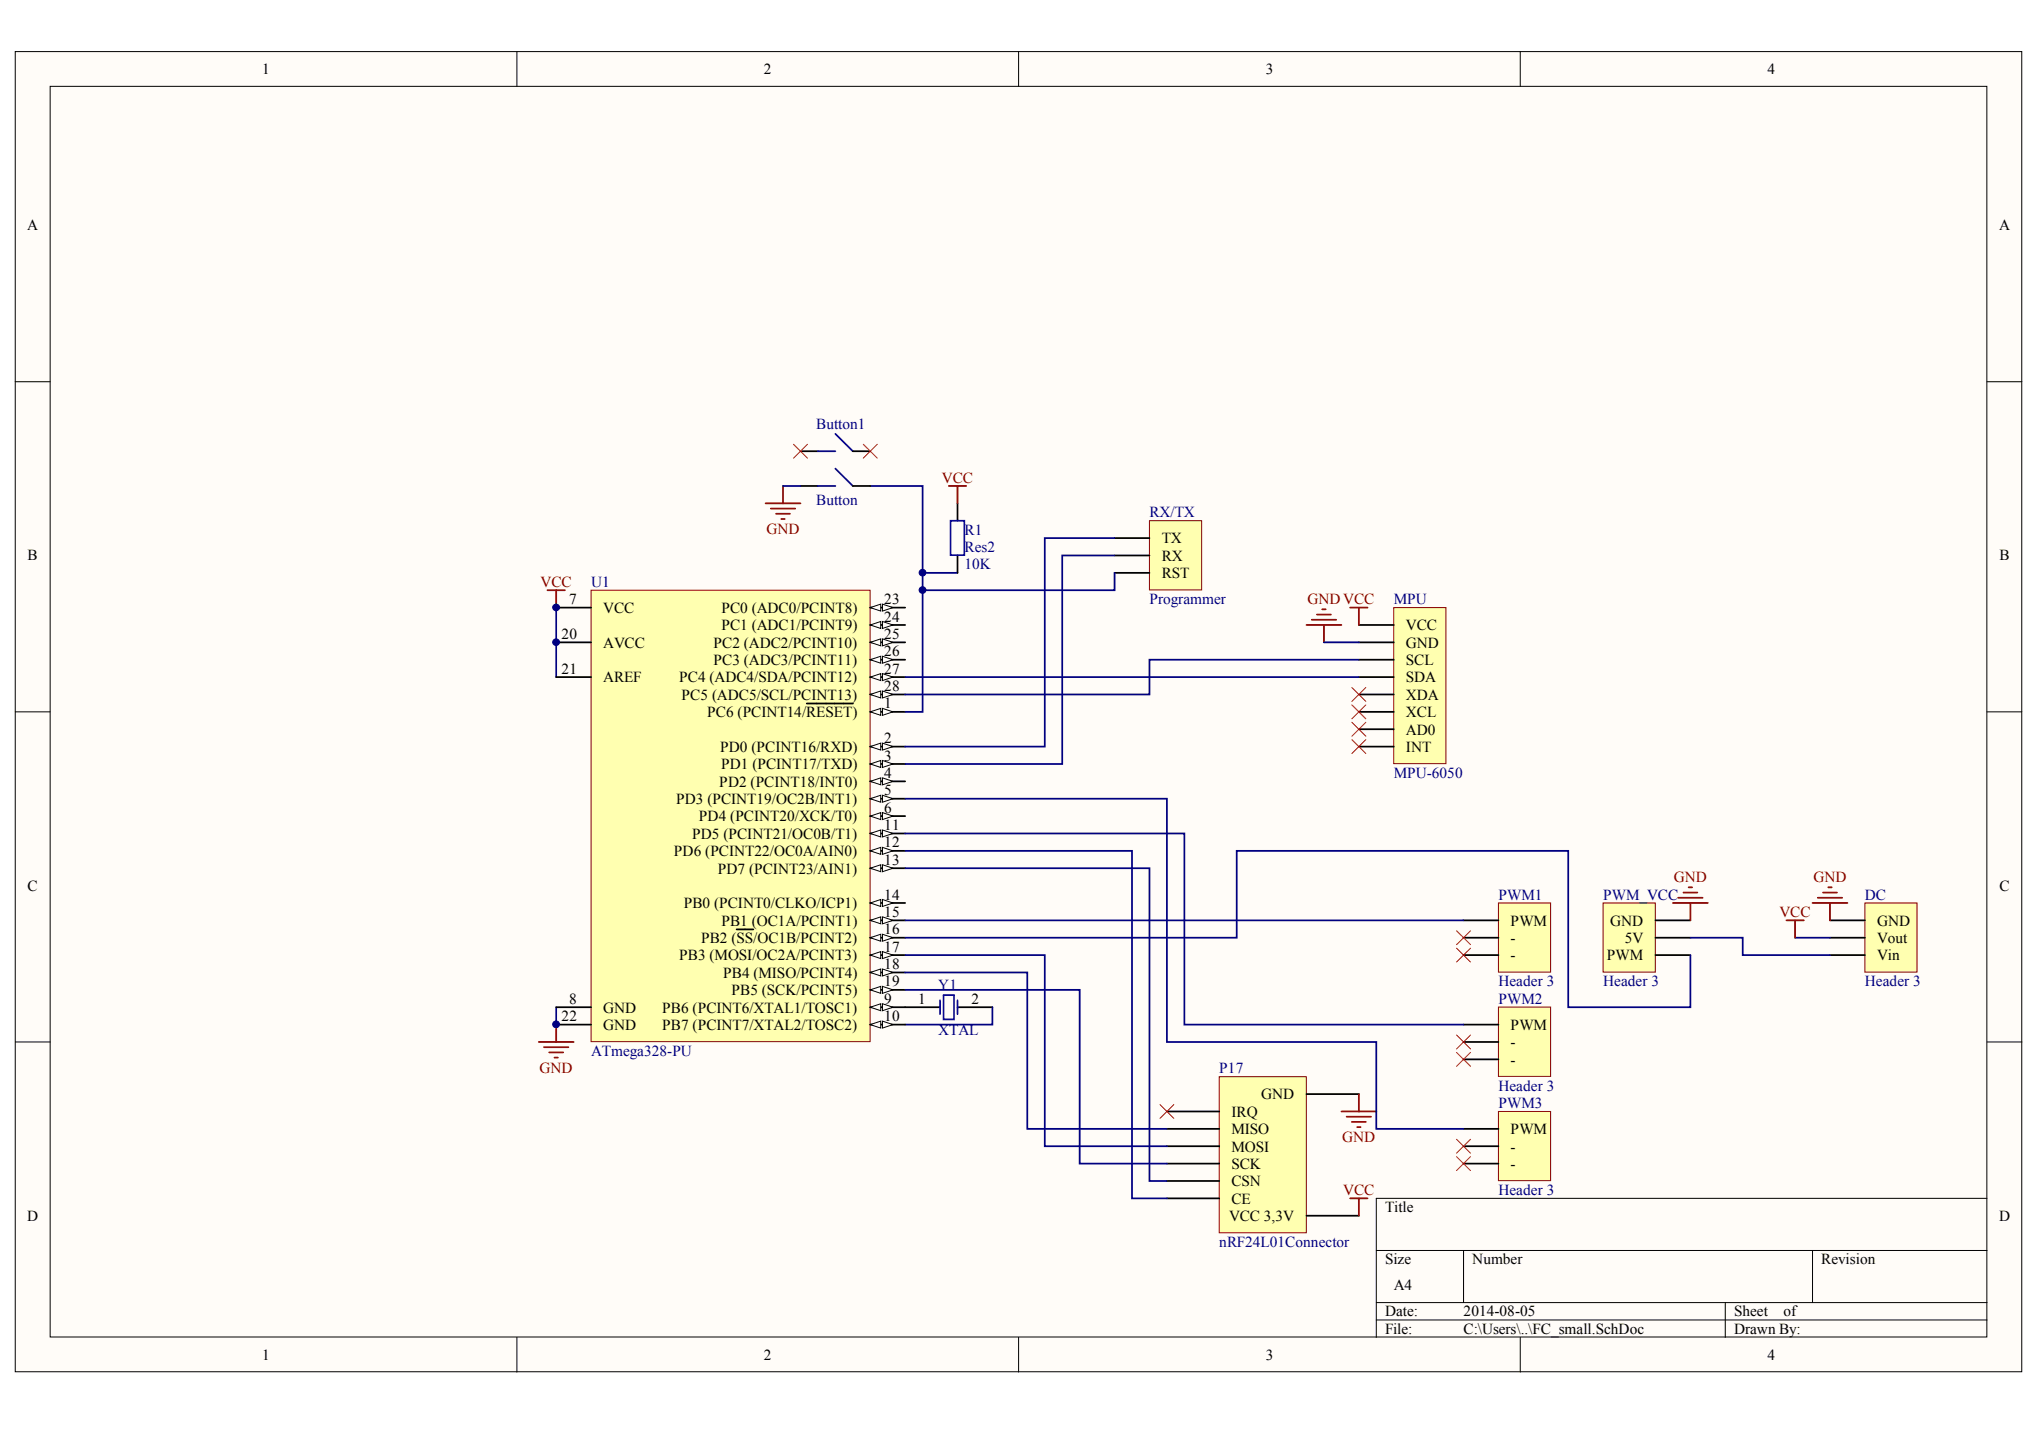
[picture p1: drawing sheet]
<svg xmlns="http://www.w3.org/2000/svg" width="288mm" height="202mm" viewBox="0 0 288 202" stroke-linecap="round" stroke-linejoin="round" font-family="sans-serif">
<g fill="#fffcf8" stroke="#000" stroke-width=".14">
<path d="M2.2 7.3h283.1v186.2h-283.1z"/>
<path d="M7.1 12.2h273.3v176.4h-273.3z"/>
</g>
<g fill="none" stroke="#000" stroke-width=".14">
<path d="M72.9 7.3v4.9M143.7 7.3v4.9M214.5 7.3v4.9M2.2 53.8h4.9M280.4 53.8h4.9M2.2 100.4h4.9M280.4 100.4h4.9M2.2 147h4.9M280.4 147h4.9M194.2 176.4h86.2M206.5 176.4v7.3M255.8 176.4v7.3"/>
<path d="M280.4 169h-86.2v19.6M72.9 188.6v5M143.7 188.6v5M194.2 183.7h86.2M194.2 186.2h86.2M214.5 188.6v5M243.5 183.7v4.9"/>
</g>
<path d="M76 147h4.9M76.8 147.7h3.4M77.5 148.5h2M78.2 149.2h.5M78.5 144.5v2.5" fill="none" stroke="#800000" stroke-width=".25"/>
<path d="M78.5 85.7v9.8M78.5 142.1v2.4M140 142.1v2.4h-12.3" fill="none" stroke="#000080" stroke-width=".25"/>
<path d="M127.7 142.1h5M135.1 142.1h4.9" fill="none" stroke="#000" stroke-width=".25"/>
<path d="M132.7 141.1v2M133.1 140.4h1.5v3.4h-1.5zM135.1 141.1v2" fill="none" stroke="#00f" stroke-width=".25"/>
<path d="M83.4 83.3h39.4v63.6h-39.4z" fill="#ffffb0" stroke="#800000" stroke-width=".14"/>
<path d="M122.8 100.4h4.9" fill="none" stroke="#000" stroke-width=".25"/>
<g fill="#fffcf8" stroke="#000" stroke-width=".14">
<path d="M122.8 100.4l1.5-.5v1z"/>
<path d="M124.5 99.9l1.5 .5-1.5 .5z"/>
</g>
<path d="M113.8 99.2h6.6M122.8 105.3h4.9" fill="none" stroke="#000" stroke-width=".25"/>
<g fill="#fffcf8" stroke="#000" stroke-width=".14">
<path d="M122.8 105.3l1.5-.5v1z"/>
<path d="M124.5 104.8l1.5 .5-1.5 .5z"/>
</g>
<path d="M122.8 107.8h4.9" fill="none" stroke="#000" stroke-width=".25"/>
<g fill="#fffcf8" stroke="#000" stroke-width=".14">
<path d="M122.8 107.8l1.5-.5v1z"/>
<path d="M124.5 107.3l1.5 .5-1.5 .5z"/>
</g>
<path d="M122.8 110.2h4.9" fill="none" stroke="#000" stroke-width=".25"/>
<g fill="#fffcf8" stroke="#000" stroke-width=".14">
<path d="M122.8 110.2l1.5-.5v1z"/>
<path d="M124.5 109.7l1.5 .5-1.5 .5z"/>
</g>
<path d="M122.8 112.7h4.9" fill="none" stroke="#000" stroke-width=".25"/>
<g fill="#fffcf8" stroke="#000" stroke-width=".14">
<path d="M122.8 112.7l1.5-.5v1z"/>
<path d="M124.5 112.2l1.5 .5-1.5 .5z"/>
</g>
<path d="M122.8 115.1h4.9" fill="none" stroke="#000" stroke-width=".25"/>
<g fill="#fffcf8" stroke="#000" stroke-width=".14">
<path d="M122.8 115.1l1.5-.5v1z"/>
<path d="M124.5 114.6l1.5 .5-1.5 .5z"/>
</g>
<path d="M78.5 85.7h4.9M78.5 142.1h4.9M122.8 142.1h4.9" fill="none" stroke="#000" stroke-width=".25"/>
<g fill="#fffcf8" stroke="#000" stroke-width=".14">
<path d="M122.8 142.1l1.5-.5v1z"/>
<path d="M124.5 141.6l1.5 .5-1.5 .5z"/>
</g>
<path d="M122.8 144.5h4.9" fill="none" stroke="#000" stroke-width=".25"/>
<g fill="#fffcf8" stroke="#000" stroke-width=".14">
<path d="M122.8 144.5l1.5-.5v1z"/>
<path d="M124.5 144l1.5 .5-1.5 .5z"/>
</g>
<path d="M122.8 117.6h4.9" fill="none" stroke="#000" stroke-width=".25"/>
<g fill="#fffcf8" stroke="#000" stroke-width=".14">
<path d="M122.8 117.6l1.5-.5v1z"/>
<path d="M124.5 117.1l1.5 .5-1.5 .5z"/>
</g>
<path d="M122.8 120h4.9" fill="none" stroke="#000" stroke-width=".25"/>
<g fill="#fffcf8" stroke="#000" stroke-width=".14">
<path d="M122.8 120l1.5-.5v1z"/>
<path d="M124.5 119.5l1.5 .5-1.5 .5z"/>
</g>
<path d="M122.8 122.5h4.9" fill="none" stroke="#000" stroke-width=".25"/>
<g fill="#fffcf8" stroke="#000" stroke-width=".14">
<path d="M122.8 122.5l1.5-.5v1z"/>
<path d="M124.5 122l1.5 .5-1.5 .5z"/>
</g>
<path d="M122.8 127.4h4.9" fill="none" stroke="#000" stroke-width=".25"/>
<g fill="#fffcf8" stroke="#000" stroke-width=".14">
<path d="M122.8 127.4l1.5-.5v1z"/>
<path d="M124.5 126.9l1.5 .5-1.5 .5z"/>
</g>
<path d="M122.8 129.8h4.9" fill="none" stroke="#000" stroke-width=".25"/>
<g fill="#fffcf8" stroke="#000" stroke-width=".14">
<path d="M122.8 129.8l1.5-.5v1z"/>
<path d="M124.5 129.3l1.5 .5-1.5 .5z"/>
</g>
<path d="M122.8 132.3h4.9" fill="none" stroke="#000" stroke-width=".25"/>
<g fill="#fffcf8" stroke="#000" stroke-width=".14">
<path d="M122.8 132.3l1.5-.5v1z"/>
<path d="M124.5 131.8l1.5 .5-1.5 .5z"/>
</g>
<path d="M103.9 131.1h2.4M122.8 134.7h4.9" fill="none" stroke="#000" stroke-width=".25"/>
<g fill="#fffcf8" stroke="#000" stroke-width=".14">
<path d="M122.8 134.7l1.5-.5v1z"/>
<path d="M124.5 134.2l1.5 .5-1.5 .5z"/>
</g>
<path d="M122.8 137.2h4.9" fill="none" stroke="#000" stroke-width=".25"/>
<g fill="#fffcf8" stroke="#000" stroke-width=".14">
<path d="M122.8 137.2l1.5-.5v1z"/>
<path d="M124.5 136.7l1.5 .5-1.5 .5z"/>
</g>
<path d="M122.8 139.6h4.9" fill="none" stroke="#000" stroke-width=".25"/>
<g fill="#fffcf8" stroke="#000" stroke-width=".14">
<path d="M122.8 139.6l1.5-.5v1z"/>
<path d="M124.5 139.1l1.5 .5-1.5 .5z"/>
</g>
<path d="M78.5 90.6h4.9M78.5 95.5h4.9M122.8 85.7h4.9M78.5 144.5h4.9" fill="none" stroke="#000" stroke-width=".25"/>
<g fill="#fffcf8" stroke="#000" stroke-width=".14">
<path d="M122.8 85.7l1.5-.5v1z"/>
<path d="M124.5 85.2l1.5 .5-1.5 .5z"/>
</g>
<path d="M122.8 88.2h4.9" fill="none" stroke="#000" stroke-width=".25"/>
<g fill="#fffcf8" stroke="#000" stroke-width=".14">
<path d="M122.8 88.2l1.5-.5v1z"/>
<path d="M124.5 87.7l1.5 .5-1.5 .5z"/>
</g>
<path d="M122.8 90.6h4.9" fill="none" stroke="#000" stroke-width=".25"/>
<g fill="#fffcf8" stroke="#000" stroke-width=".14">
<path d="M122.8 90.6l1.5-.5v1z"/>
<path d="M124.5 90.1l1.5 .5-1.5 .5z"/>
</g>
<path d="M122.8 93.1h4.9" fill="none" stroke="#000" stroke-width=".25"/>
<g fill="#fffcf8" stroke="#000" stroke-width=".14">
<path d="M122.8 93.1l1.5-.5v1z"/>
<path d="M124.5 92.6l1.5 .5-1.5 .5z"/>
</g>
<path d="M122.8 95.5h4.9" fill="none" stroke="#000" stroke-width=".25"/>
<g fill="#fffcf8" stroke="#000" stroke-width=".14">
<path d="M122.8 95.5l1.5-.5v1z"/>
<path d="M124.5 95l1.5 .5-1.5 .5z"/>
</g>
<path d="M122.8 98h4.9" fill="none" stroke="#000" stroke-width=".25"/>
<g fill="#fffcf8" stroke="#000" stroke-width=".14">
<path d="M122.8 98l1.5-.5v1z"/>
<path d="M124.5 97.5l1.5 .5-1.5 .5z"/>
</g>
<path d="M77.3 83.3h2.4M78.5 83.3v2.4" fill="none" stroke="#800000" stroke-width=".25"/>
<path d="M172.1 151.9h12.2v22h-12.2z" fill="#ffffb0" stroke="#800000" stroke-width=".14"/>
<path d="M164.7 159.2h7.4M164.7 156.8h7.4M184.4 154.3h7.3M164.7 169h7.4M164.7 166.6h7.4M164.7 164.1h7.4M164.7 161.7h7.4M184.4 171.5h7.3" fill="none" stroke="#000" stroke-width=".25"/>
<path d="M189.3 156.8h4.9M190 157.5h3.5M190.8 158.3h1.9M191.5 159h.5M191.7 154.3v2.5" fill="none" stroke="#800000" stroke-width=".25"/>
<path d="M163.7 155.8l1.9 2M165.6 155.8l-1.9 2" fill="none" stroke="#f00" stroke-width=".14"/>
<path d="M127.7 137.2h17.3v22h19.7M127.7 134.7h19.7v27h17.3M127.7 139.6h24.7v24.5h12.3M127.7 122.5h34.5v44.1h2.5M127.7 120h32v49h5" fill="none" stroke="#000080" stroke-width=".25"/>
<path d="M196.7 85.7h7.3v22h-7.3z" fill="#ffffb0" stroke="#800000" stroke-width=".14"/>
<path d="M191.7 88.2h5M191.7 90.6h5M191.7 93.1h5M191.7 95.5h5M191.7 98h5M191.7 100.4h5M191.7 102.9h5M191.7 105.3h5" fill="none" stroke="#000" stroke-width=".25"/>
<path d="M184.4 88.2h4.9M185.1 87.4h3.4M185.8 86.7h2M186.6 86h.5M186.8 88.2v2.4M190.5 85.7h2.5M191.7 85.7v2.5" fill="none" stroke="#800000" stroke-width=".25"/>
<path d="M127.7 95.5h64M186.8 90.6h4.9M191.7 93.1h-29.5v4.9h-34.5" fill="none" stroke="#000080" stroke-width=".25"/>
<path d="M190.8 97l1.9 1.9M190.8 99.4l1.9 2M192.7 97l-1.9 1.9M192.7 99.4l-1.9 2M190.8 101.9l1.9 1.9M190.8 104.3l1.9 2M192.7 101.9l-1.9 1.9M192.7 104.3l-1.9 2" fill="none" stroke="#f00" stroke-width=".14"/>
<path d="M211.4 156.8h7.4v9.7h-7.4z" fill="#ffffb0" stroke="#800000" stroke-width=".14"/>
<path d="M206.5 159.2h4.9M206.5 161.7h4.9M206.5 164.1h4.9" fill="none" stroke="#000" stroke-width=".25"/>
<path d="M226.2 127.4h7.4v9.7h-7.4z" fill="#ffffb0" stroke="#800000" stroke-width=".14"/>
<path d="M233.6 134.7h4.9M233.6 132.3h4.9M233.6 129.8h4.9" fill="none" stroke="#000" stroke-width=".25"/>
<path d="M205.5 160.7l2 2M205.5 163.2l2 1.9M207.5 160.7l-2 2M207.5 163.2l-2 1.9" fill="none" stroke="#f00" stroke-width=".14"/>
<path d="M263.2 127.4h7.3v9.7h-7.3z" fill="#ffffb0" stroke="#800000" stroke-width=".14"/>
<path d="M258.2 129.8h5M258.2 132.3h5M258.2 134.7h5" fill="none" stroke="#000" stroke-width=".25"/>
<path d="M236.1 127.4h4.9M236.8 126.6h3.5M237.5 125.9h2M238.3 125.2h.5M238.5 127.4v2.4M252.1 129.8h2.4M253.3 129.8v2.5M255.8 127.4h4.9M256.5 126.6h3.5M257.2 125.9h2M258 125.2h.5M258.2 127.4v2.4" fill="none" stroke="#800000" stroke-width=".25"/>
<path d="M238.5 132.3h7.4v2.4h12.3M253.3 132.3h4.9" fill="none" stroke="#000080" stroke-width=".25"/>
<path d="M211.4 142.1h7.4v9.7h-7.4z" fill="#ffffb0" stroke="#800000" stroke-width=".14"/>
<path d="M206.5 144.5h4.9M206.5 147h4.9M206.5 149.4h4.9" fill="none" stroke="#000" stroke-width=".25"/>
<path d="M205.5 146l2 2M205.5 148.5l2 1.9M207.5 146l-2 2M207.5 148.5l-2 1.9" fill="none" stroke="#f00" stroke-width=".14"/>
<path d="M211.4 127.4h7.4v9.7h-7.4z" fill="#ffffb0" stroke="#800000" stroke-width=".14"/>
<path d="M135.1 71v2.5M135.1 78.4v2.4M206.5 129.8h4.9M206.5 132.3h4.9M206.5 134.7h4.9" fill="none" stroke="#000" stroke-width=".25"/>
<path d="M205.5 131.3l2 2M205.5 133.7l2 2M207.5 131.3l-2 2M207.5 133.7l-2 2" fill="none" stroke="#f00" stroke-width=".14"/>
<path d="M122.8 68.6h7.4v31.8h-2.5M130.2 80.8h4.9" fill="none" stroke="#000080" stroke-width=".25"/>
<path d="M108 71h5M108.8 71.7h3.4M109.5 72.5h2M110.2 73.2h.5M110.5 68.6v2.4M133.9 68.6h2.4M135.1 68.6v2.4" fill="none" stroke="#800000" stroke-width=".25"/>
<path d="M134.1 73.5h2v4.8h-2z" fill="none" stroke="#00f" stroke-width=".25"/>
<path d="M162.2 73.5h7.4v9.7h-7.4z" fill="#ffffb0" stroke="#800000" stroke-width=".14"/>
<path d="M113 63.7h2.4M113 68.6h2.4M120.3 63.7h2.5M120.3 68.6h2.5M157.3 75.9h4.9M157.3 78.4h4.9M157.3 80.8h4.9" fill="none" stroke="#000" stroke-width=".25"/>
<path d="M110.5 68.6h2.5M157.3 78.4h-7.4v29.4h-22.2M157.3 75.9h-9.9v29.4h-19.7M157.3 80.8v2.5h-27.1M127.7 112.7h37v34.3h29.5v12.2h12.3M127.7 117.6h39.4v26.9h39.4M127.7 132.3h46.8v-12.3h46.8v22.1h17.2v-7.4M127.7 129.8h78.8" fill="none" stroke="#000080" stroke-width=".25"/>
<path d="M190.5 169h2.5M191.7 169v2.5" fill="none" stroke="#800000" stroke-width=".25"/>
<path d="M115.4 63.7h2.5M115.4 68.6h2.5M117.9 61.2l2.4 2.5M117.9 66.1l2.4 2.5" fill="none" stroke="#0c0087" stroke-width=".25"/>
<path d="M112 62.7l1.9 1.9M113.9 62.7l-1.9 1.9M121.8 62.7l2 1.9M123.8 62.7l-2 1.9" fill="none" stroke="#f00" stroke-width=".14"/>
<g fill="#000080" stroke="#000080" stroke-width=".14">
<circle cx="78.5" cy="144.5" r=".48"/>
<circle cx="78.5" cy="90.6" r=".47"/>
<circle cx="78.5" cy="85.7" r=".47"/>
<circle cx="130.2" cy="83.2" r=".47"/>
<circle cx="130.2" cy="80.8" r=".47"/>
</g>
<g font-size="2.2">
<text x="37" y="10.4">1</text>
<text x="107.8" y="10.4">2</text>
<text x="178.6" y="10.4">3</text>
<text x="249.4" y="10.4">4</text>
<text x="3.9" y="32.5">A</text>
<text x="282.1" y="32.5">A</text>
<text x="163.9" y="76.7">TX</text>
<text x="3.9" y="79.1">B</text>
<text x="163.9" y="79.1">RX</text>
<text x="163.9" y="81.6">RST</text>
<text x="282.1" y="79.1">B</text>
<text x="80.3" y="85.2">7</text>
<text x="85.1" y="86.5">VCC</text>
<text x="101.8" y="86.5">PC0 (ADC0/PCINT8)</text>
<text x="101.8" y="88.9">PC1 (ADC1/PCINT9)</text>
<text x="124.8" y="85.2">23</text>
<text x="124.8" y="87.7">24</text>
<text x="198.4" y="88.9">VCC</text>
<text x="79.2" y="90.1">20</text>
<text x="79.2" y="95">21</text>
<text x="85.1" y="91.4">AVCC</text>
<text x="100.7" y="91.4">PC2 (ADC2/PCINT10)</text>
<text x="100.7" y="93.8">PC3 (ADC3/PCINT11)</text>
<text x="124.8" y="90.1">25</text>
<text x="124.8" y="92.6">26</text>
<text x="124.8" y="95">27</text>
<text x="198.4" y="91.4">GND</text>
<text x="198.4" y="93.8">SCL</text>
<text x="85.1" y="96.3">AREF</text>
<text x="95.8" y="96.3">PC4 (ADC4/SDA/PCINT12)</text>
<text x="96.2" y="98.7">PC5 (ADC5/SCL/PCINT13)</text>
<text x="99.8" y="101.2">PC6 (PCINT14/RESET)</text>
<text x="124.8" y="99.9">1</text>
<text x="124.8" y="97.5">28</text>
<text x="198.4" y="96.3">SDA</text>
<text x="198.4" y="98.7">XDA</text>
<text x="198.4" y="101.2">XCL</text>
<text x="101.6" y="106.1">PD0 (PCINT16/RXD)</text>
<text x="124.8" y="104.8">2</text>
<text x="124.8" y="107.3">3</text>
<text x="198.4" y="103.6">AD0</text>
<text x="198.4" y="106.1">INT</text>
<text x="95.4" y="113.4">PD3 (PCINT19/OC2B/INT1)</text>
<text x="101.5" y="111">PD2 (PCINT18/INT0)</text>
<text x="101.8" y="108.5">PD1 (PCINT17/TXD)</text>
<text x="124.8" y="109.7">4</text>
<text x="124.8" y="112.2">5</text>
<text x="97.7" y="118.3">PD5 (PCINT21/OC0B/T1)</text>
<text x="98.6" y="115.9">PD4 (PCINT20/XCK/T0)</text>
<text x="124.8" y="114.6">6</text>
<text x="124.8" y="117.1">11</text>
<text x="124.8" y="119.5">12</text>
<text x="3.9" y="125.6">C</text>
<text x="95.1" y="120.8">PD6 (PCINT22/OC0A/AIN0)</text>
<text x="101.3" y="123.2">PD7 (PCINT23/AIN1)</text>
<text x="124.8" y="122">13</text>
<text x="282.1" y="125.6">C</text>
<text x="96.5" y="128.1">PB0 (PCINT0/CLKO/ICP1)</text>
<text x="101.8" y="130.6">PB1 (OC1A/PCINT1)</text>
<text x="124.8" y="126.9">14</text>
<text x="124.8" y="129.3">15</text>
<text x="124.8" y="131.8">16</text>
<text x="213.2" y="130.6">PWM</text>
<text x="227.2" y="130.6">GND</text>
<text x="264.9" y="130.6">GND</text>
<text x="95.8" y="135.5">PB3 (MOSI/OC2A/PCINT3)</text>
<text x="98.9" y="133">PB2 (SS/OC1B/PCINT2)</text>
<text x="102" y="137.9">PB4 (MISO/PCINT4)</text>
<text x="124.8" y="134.2">17</text>
<text x="124.8" y="136.7">18</text>
<text x="213.2" y="133">-</text>
<text x="213.2" y="135.5">-</text>
<text x="226.7" y="135.5">PWM</text>
<text x="229.3" y="133">5V</text>
<text x="264.9" y="133">Vout</text>
<text x="264.9" y="135.5">Vin</text>
<text x="80.3" y="141.6">8</text>
<text x="85.1" y="142.8">GND</text>
<text x="93.5" y="142.8">PB6 (PCINT6/XTAL1/TOSC1)</text>
<text x="103.2" y="140.4">PB5 (SCK/PCINT5)</text>
<text x="124.8" y="141.6">9</text>
<text x="124.8" y="139.2">19</text>
<text x="129.6" y="141.6">1</text>
<text x="137.1" y="141.6">2</text>
<text x="79.2" y="144.1">22</text>
<text x="85.1" y="145.3">GND</text>
<text x="93.5" y="145.3">PB7 (PCINT7/XTAL2/TOSC2)</text>
<text x="124.8" y="144.1">10</text>
<text x="213.2" y="145.3">PWM</text>
<text x="213.2" y="147.7">-</text>
<text x="178" y="155.1">GND</text>
<text x="213.2" y="150.2">-</text>
<text x="173.8" y="160">MISO</text>
<text x="173.8" y="157.5">IRQ</text>
<text x="213.2" y="160">PWM</text>
<text x="173.8" y="167.3">CSN</text>
<text x="173.8" y="164.9">SCK</text>
<text x="173.8" y="162.4">MOSI</text>
<text x="213.2" y="162.4">-</text>
<text x="213.2" y="164.9">-</text>
<text x="3.9" y="172.2">D</text>
<text x="173.4" y="172.2">VCC 3,3V</text>
<text x="173.8" y="169.8">CE</text>
<text x="195.4" y="171">Title</text>
<text x="282.1" y="172.2">D</text>
<text x="195.4" y="178.3">Size</text>
<text x="207.8" y="178.3">Number</text>
<text x="257" y="178.3">Revision</text>
<text x="195.4" y="185.7">Date:</text>
<text x="196.7" y="182">A4</text>
<text x="206.5" y="185.7">2014-08-05</text>
<text x="244.7" y="185.7">Sheet</text>
<text x="251.7" y="185.7">of</text>
<text x="37" y="191.8">1</text>
<text x="107.8" y="191.8">2</text>
<text x="178.6" y="191.8">3</text>
<text x="195.4" y="188.1">File:</text>
<text x="206.5" y="188.1">C:\Users\..\FC_small.SchDoc</text>
<text x="244.7" y="188.1">Drawn By:</text>
<text x="249.4" y="191.8">4</text>
</g>
<g font-size="2.2" fill="#000080">
<text x="115.2" y="60.5">Button1</text>
<text x="115.2" y="71.3">Button</text>
<text x="136.1" y="75.4">R1</text>
<text x="136.1" y="77.9">Res2</text>
<text x="162.2" y="73">RX/TX</text>
<text x="83.4" y="82.8">U1</text>
<text x="136.1" y="80.3">10K</text>
<text x="162.2" y="85.2">Programmer</text>
<text x="196.7" y="85.2">MPU</text>
<text x="196.7" y="109.7">MPU-6050</text>
<text x="211.4" y="126.9">PWM1</text>
<text x="226.2" y="126.9">PWM_VCC</text>
<text x="263.2" y="126.9">DC</text>
<text x="132.4" y="139.6">Y1</text>
<text x="211.4" y="141.6">PWM2</text>
<text x="211.4" y="139.2">Header 3</text>
<text x="226.2" y="139.2">Header 3</text>
<text x="263.2" y="139.2">Header 3</text>
<text x="83.4" y="149">ATmega328-PU</text>
<text x="132.4" y="146">XTAL</text>
<text x="172.1" y="151.4">P17</text>
<text x="211.4" y="153.9">Header 3</text>
<text x="211.4" y="156.3">PWM3</text>
<text x="211.4" y="168.6">Header 3</text>
<text x="172.1" y="175.9">nRF24L01Connector</text>
</g>
<g font-size="2.2" fill="#800000">
<text x="132.9" y="68.1">VCC</text>
<text x="108.2" y="75.4">GND</text>
<text x="76.3" y="82.8">VCC</text>
<text x="184.5" y="85.2">GND VCC</text>
<text x="236.2" y="124.4">GND</text>
<text x="255.9" y="124.4">GND</text>
<text x="251.1" y="129.3">VCC</text>
<text x="76.1" y="151.4">GND</text>
<text x="189.4" y="161.2">GND</text>
<text x="189.6" y="168.6">VCC</text>
</g>
</svg>
